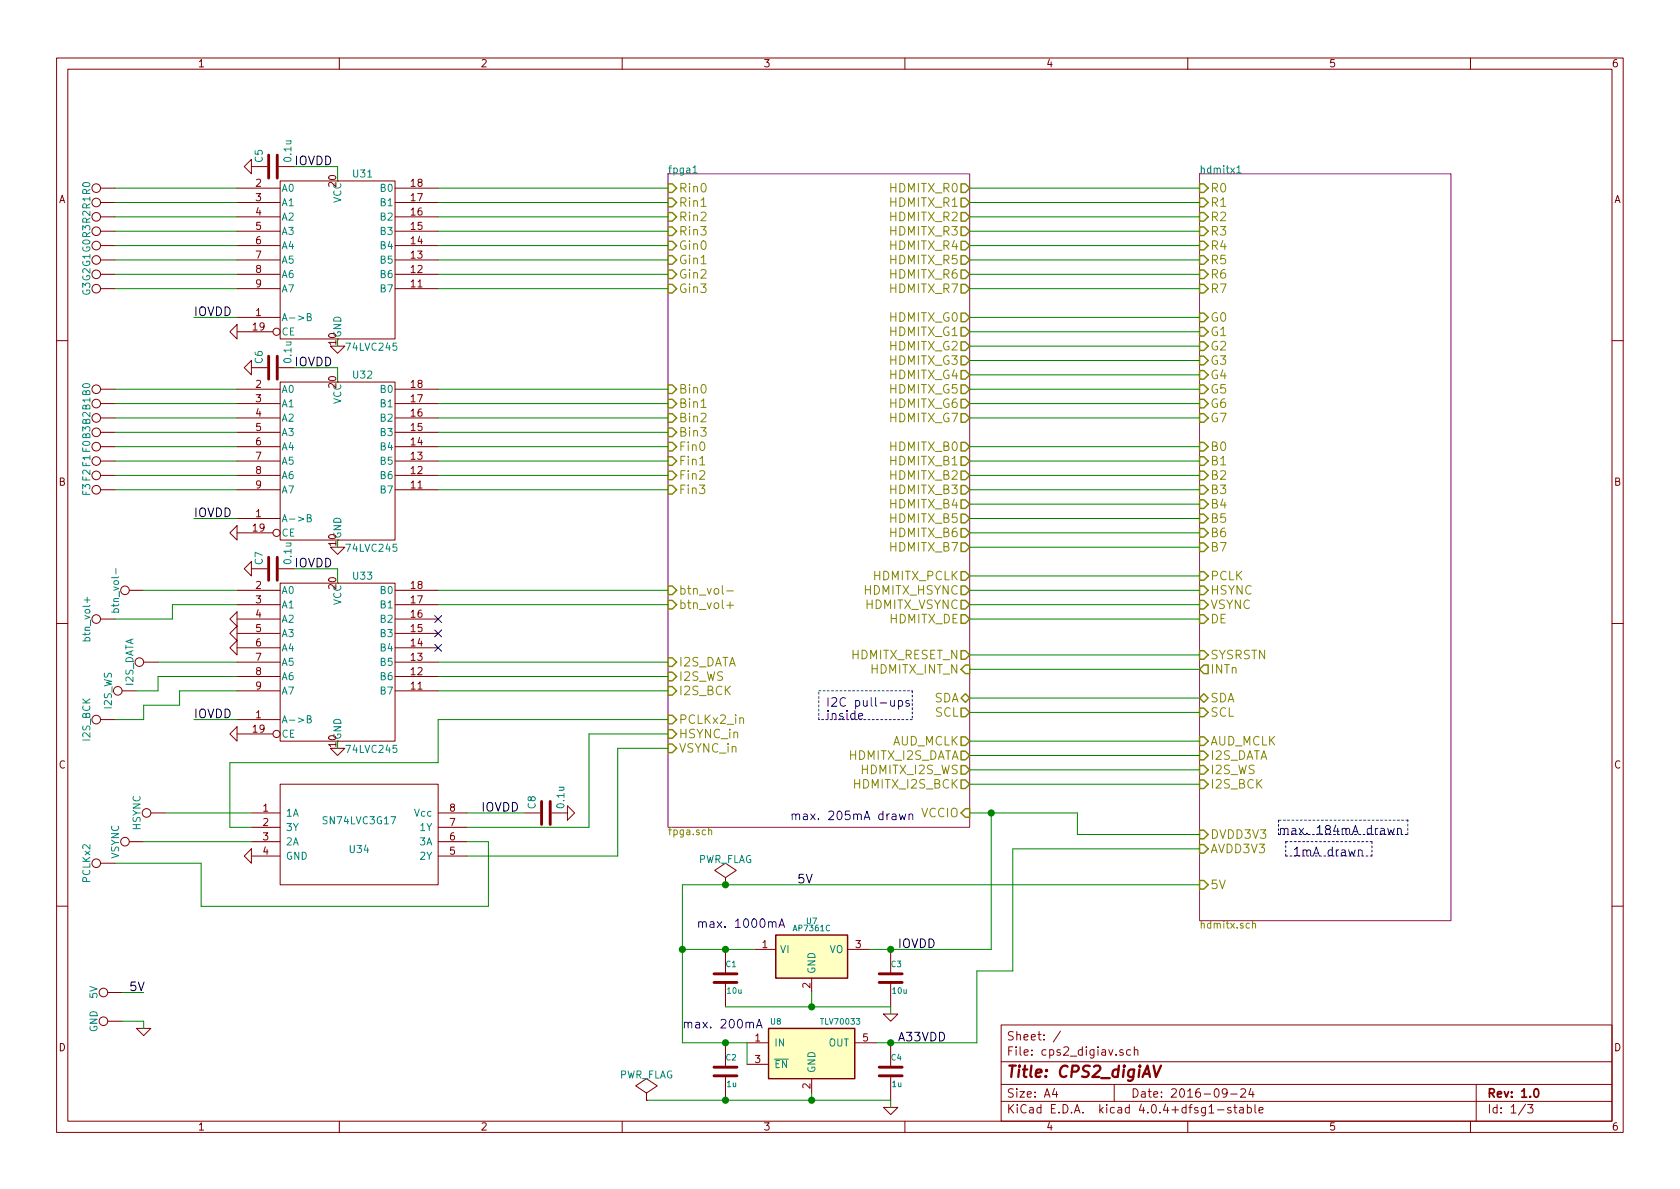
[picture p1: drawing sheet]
<svg xmlns="http://www.w3.org/2000/svg" width="297mm" height="210mm" viewBox="0 0 297 210" stroke-linecap="round" stroke-linejoin="round" font-family="sans-serif">
<g fill="none" stroke="#840000" stroke-width=".18">
<path d="M10 10.3h277v189.9h-277zM12 12.2h273v186.1h-273zM60 10.3v1.9M110 10.3v1.9M160 10.3v1.9M210 10.3v1.9M260 10.3v1.9M17.8 33.3h2.5M17.8 35.8h2.5M17.8 38.3h2.5M41.9 33.3h7.6M41.9 35.8h7.6"/>
<path d="M41.9 38.3h7.6M44.4 28.2v2.5l-1.2-1.2zM44.4 29.5h2.8M49.3 29.5h2.8M49.5 32h20.3v27.9h-20.3zM69.8 33.3h7.7M69.8 35.8h7.7M69.8 38.3h7.7M17.8 40.9h2.5M17.8 43.4h2.5M17.8 46h2.5M17.8 48.5h2.5"/>
<path d="M17.8 51h2.5M41.9 57.4v2.5l-1.3-1.2zM41.9 56.1h7.6M41.9 40.9h7.6M41.9 43.4h7.6M41.9 46h7.6M41.9 48.5h7.6M41.9 51h7.6M41.9 58.7h6.4M69.8 40.9h7.7M69.8 43.4h7.7M69.8 46h7.7"/>
<path d="M69.8 48.5h7.7M69.8 51h7.7M10 60.2h2M17.8 68.8h2.5M17.8 71.4h2.5M17.8 73.9h2.5M17.8 76.4h2.5M17.8 79h2.5M41.9 68.8h7.6M41.9 71.4h7.6M41.9 73.9h7.6M41.9 76.4h7.6"/>
<path d="M41.9 79h7.6M43.2 65l1.2-1.3v2.6zM44.4 65h2.8M49.3 65h2.8M49.5 67.6h20.3v27.9h-20.3zM58.4 61.2h2.6l-1.3 1.3zM69.8 68.8h7.7M69.8 71.4h7.7M69.8 73.9h7.7M69.8 76.4h7.7M69.8 79h7.7M285 60.2h2"/>
<path d="M17.8 81.5h2.5M17.8 84.1h2.5M17.8 86.6h2.5M40.6 94.2l1.3-1.2v2.5zM41.9 91.7h7.6M41.9 81.5h7.6M41.9 84.1h7.6M41.9 86.6h7.6M41.9 94.2h6.4M44.4 99.3v2.5l-1.2-1.2zM58.4 96.8h2.6l-1.3 1.2zM69.8 81.5h7.7"/>
<path d="M69.8 84.1h7.7M69.8 86.6h7.7M10 110.3h2M17.8 109.5h2.5M22.9 104.4h2.5M25.4 117.1h2.5M40.6 114.5l1.3-1.2v2.5zM40.6 112l1.3-1.3v2.6zM40.6 109.5l1.3-1.3v2.5zM41.9 104.4h7.6M41.9 106.9h7.6M41.9 109.5h7.6"/>
<path d="M41.9 112h7.6M41.9 114.5h7.6M41.9 117.1h7.6M41.9 119.6h7.6M44.4 100.6h2.8M49.3 100.6h2.8M49.5 103.1h20.3v28h-20.3zM69.8 104.4h7.7M69.8 106.9h7.7M69.8 109.5h7.7M69.8 112h7.7M69.8 114.5h7.7"/>
<path d="M69.8 117.1h7.7M69.8 119.6h7.7M285 110.3h2M17.8 127.2h2.5M21.6 122.2h2.5M40.6 129.8l1.3-1.3v2.6zM41.9 127.2h7.6M41.9 122.2h7.6M41.9 129.8h6.4M49.5 138.7h28v17.8h-28zM58.4 132.3h2.6l-1.3 1.3zM69.8 122.2h7.7"/>
<path d="M17.8 152.6h2.5M22.9 148.8h2.5M26.7 143.8h2.5M43.2 151.4l1.2-1.3v2.5zM44.4 143.8h5.1M44.4 146.3h5.1M44.4 148.8h5.1M44.4 151.4h5.1M77.5 143.8h5M77.5 146.3h5M77.5 148.8h5M77.5 151.4h5"/>
<path d="M92.7 143.8h2.8M97.5 143.8h2.8M100.3 142.5l1.3 1.3-1.3 1.2zM128.3 156.5h.1M128.3 155.2l1.9-1.3-1.9-1.3-1.9 1.3 1.9 1.3v1.3M10 160.2h2M19 175.5h2.6M128.3 167.9v4.3M128.3 173.7v4.3M133.3 167.9h3.9M143.5 173v2.5M149.9 167.9h3.8"/>
<path d="M156.2 179.3h2.5l-1.2 1.3zM157.5 167.9v4.3M157.5 173.7v4.3M285 160.2h2M19 180.6h2.6M24.1 181.9h2.6l-1.3 1.2zM60 198.3v1.9M110 198.3v1.9M114.3 194.6h.1M114.3 193.3l1.9-1.3-1.9-1.3-1.9 1.3 1.9 1.3v1.3M128.3 184.4v4.3M128.3 190.2v4.4"/>
<path d="M132.1 184.4h3.8M132.1 188.2h3.8M143.5 190.7v2.6M151.1 184.4h3.8M156.2 195.8h2.5l-1.2 1.3zM157.5 184.4v4.3M157.5 190.2v4.4M160 198.3v1.9M177 181.2h108v17.1h-108zM177 194.8h108M177 191.8h108M177 187.8h108"/>
<path d="M186.4 192.5l-.3 1h.9M186.8 193v1M187.5 182.3l-1.3 2M197 191.8v3M198.6 185.7a.37 .37 0 0 0-.6 .1v.2l.6 .2v.1l-.2 .3-.4-.1M199.9 185.7l-.4-.1-.3 .3 .1 .6 .2 .1 .4-.1M200.6 185.7l.2-.1 .3 .1 .1 .9M200.6 185.1v1.5M210 198.3v1.9M215.3 196.3h1.1M217 193.2l-.3 .3h-.3l-.3-.3v-.4l.2-.2 .4-.1 .2 .2a1.19 1.19 0 0 1-.2 1.2l-.4 .1M217.6 193.5h1.1"/>
<path d="M217.6 195.9a.37 .37 0 0 0-.6 .1l.1 .3 .5 .1 .1 .1-.2 .3-.5-.1M218.1 195.8h.6M218.3 195.3v1.3l.4 .2M219.2 195.9h.6v.9M219.4 192.7l.2-.2h.4l.2 .5-.9 1h.9M219.8 196.2l-.4 .1-.3 .2 .3 .3 .4-.1M220.5 195.9l.5-.1 .3 .3-.2 .6h-.6M220.5 195.3v1.5M221.2 192.5l-.4 1h.9M221.5 193v1M221.9 195.3v1.3l.2 .2M222.6 196.3l.7-.1v-.3l-.5-.1-.2 .2 .1 .7h.6"/>
<path d="M260 198.3v1.9M261 191.8v6.5M269.7 195.2l-1.2 2M270.1 195.3h.9l-.5 .6 .5 .1v.7l-.2 .1-.7-.1"/>
<circle cx="17" cy="38.3" r=".76"/>
<circle cx="17" cy="33.3" r=".76"/>
<circle cx="17" cy="35.8" r=".76"/>
<circle cx="17" cy="46" r=".76"/>
<circle cx="17" cy="48.5" r=".76"/>
<circle cx="17" cy="43.4" r=".76"/>
<circle cx="17" cy="40.9" r=".76"/>
<circle cx="17" cy="51" r=".76"/>
<circle cx="48.9" cy="58.7" r=".63"/>
<circle cx="17" cy="71.4" r=".76"/>
<circle cx="17" cy="79" r=".76"/>
<circle cx="17" cy="76.4" r=".76"/>
<circle cx="17" cy="68.8" r=".76"/>
<circle cx="17" cy="73.9" r=".76"/>
<circle cx="17" cy="81.5" r=".76"/>
<circle cx="17" cy="84.1" r=".76"/>
<circle cx="17" cy="86.6" r=".76"/>
<circle cx="48.9" cy="94.2" r=".63"/>
<circle cx="17" cy="109.5" r=".76"/>
<circle cx="22.1" cy="104.4" r=".76"/>
<circle cx="24.6" cy="117.1" r=".76"/>
<circle cx="17" cy="127.2" r=".76"/>
<circle cx="20.8" cy="122.2" r=".76"/>
<circle cx="48.9" cy="129.8" r=".63"/>
<circle cx="17" cy="152.6" r=".76"/>
<circle cx="22.1" cy="148.8" r=".76"/>
<circle cx="25.9" cy="143.8" r=".76"/>
<circle cx="18.3" cy="175.5" r=".76"/>
<circle cx="18.3" cy="180.6" r=".76"/>
</g>
<path d="M271.3 192.7l.3-.2a.81 .81 0 0 1 .5 .6 .81 .81 0 0 1-.2 .8l-.2 .1a.79 .79 0 0 1-.4-1.3z" fill="none" stroke="#840000" stroke-width=".3"/>
<path d="M204 188.4l.4 2 .9-2" fill="none" stroke="#840000" stroke-width=".41"/>
<g fill="none" stroke="#0000c2" stroke-width=".18">
<path d="M151.8 126.7l.7-.2v-.3h-.5l-.2 .2 .1 .7h.6M157.5 123.9v.8a.38 .38 0 0 0 .6 0M158.1 123.9v1M158.9 123.9a.48 .48 0 0 1 .6 .1v.7a.48 .48 0 0 1-.6 .1M158.9 123.9v1.5M160.7 123.9h-.3l-.3 .2 .1 .2 .5 .2v.3h-.6M159 143.9l.3 1.1 .3-.8 .3 .8 .2-1.1M160.7 144.1l.1-.1a.36 .36 0 0 1 .6 .2v.8M160.7 143.9v1.1M240.2 150.4h.1a.36 .36 0 0 1 .5 .1v.8M240.2 150.3v1M245.4 146.5l.2 1 .3-.7 .3 .7 .3-1"/>
<path d="M247.1 146.6h.1a.36 .36 0 0 1 .6 .1v.8M247.1 146.5v1M136.6 163.2a.35 .35 0 0 1 .3-.2 .35 .35 0 0 1 .3 .2v.8M137.7 164l.5-1.5 .5 1.5M137.8 163.6h.8M133.7 181.8l.5-1.5 .5 1.5M133.9 181.4h.7"/>
</g>
<path d="M118.1 30.7h53.3v115.6h-53.3zM212.1 30.7h44.4v132.1h-44.4z" fill="none" stroke="#840084" stroke-width=".18"/>
<path d="M122.5 29.7l.4-.4v1.3M122.5 30.6h.7M218.7 29.7l.3-.4v1.3M218.7 30.6h.7M54.3 56l.6-.1v-.4l-.6-.1v1.3h.5l.2-.1v-.3l-.2-.3M54.3 91.6l.6-.1v-.4l-.6-.1v1.3h.5l.2-.2v-.3l-.2-.2M15.4 105.6v1M20.5 100.5v1M54.3 127.1l.6-.1v-.3l-.6-.1v1.2h.5l.2-.1v-.3l-.2-.3" fill="none" stroke="#008484" stroke-width=".18"/>
<path d="M124 36.5h.8M124 72.1h.8M123.7 82.2h.9M128.5 104.5h1.2M128.5 107h1.2M129.1 106.4v1.2M130.8 127.1l.1-.1a.36 .36 0 0 1 .6 .1v.8M125.3 146.9l.2-.1h.3v.8M221.5 163.4l.1-.1h.3l.1 .8M221.5 162.9v1.2" fill="none" stroke="#848400" stroke-width=".18"/>
<g fill="none" stroke="#848400" stroke-width=".25">
<path d="M118.1 32.5h.8l.7 .8-.7 .7h-.8zM118.1 35h.8l.7 .8-.7 .8h-.8zM118.1 37.6h.8l.7 .7-.7 .8h-.8zM169.9 32.5h.8l.7 .8-.7 .7h-.8zM169.9 35h.8l.7 .8-.7 .8h-.8zM169.9 37.6h.8l.7 .7-.7 .8h-.8zM212.1 32.5h.8l.7 .8-.7 .7h-.8zM212.1 35h.8l.7 .8-.7 .8h-.8zM212.1 37.6h.8l.7 .7-.7 .8h-.8zM118.1 40.1h.8l.7 .8-.7 .8h-.8zM118.1 42.7h.8l.7 .7-.7 .8h-.8zM118.1 45.2h.8l.7 .8-.7 .7h-.8z"/>
<path d="M118.1 47.7h.8l.7 .8-.7 .8h-.8zM118.1 50.3h.8l.7 .7-.7 .8h-.8zM169.9 55.4h.8l.7 .7-.7 .8h-.8zM169.9 57.9h.8l.7 .8-.7 .7h-.8zM169.9 40.1h.8l.7 .8-.7 .8h-.8zM169.9 42.7h.8l.7 .7-.7 .8h-.8zM169.9 45.2h.8l.7 .8-.7 .7h-.8zM169.9 47.7h.8l.7 .8-.7 .8h-.8zM169.9 50.3h.8l.7 .7-.7 .8h-.8zM212.1 55.4h.8l.7 .7-.7 .8h-.8zM212.1 57.9h.8l.7 .8-.7 .7h-.8zM212.1 40.1h.8l.7 .8-.7 .8h-.8z"/>
<path d="M212.1 42.7h.8l.7 .7-.7 .8h-.8zM212.1 45.2h.8l.7 .8-.7 .7h-.8zM212.1 47.7h.8l.7 .8-.7 .8h-.8zM212.1 50.3h.8l.7 .7-.7 .8h-.8zM118.1 68.1h.8l.7 .7-.7 .8h-.8zM118.1 70.6h.8l.7 .8-.7 .7h-.8zM118.1 73.1h.8l.7 .8-.7 .8h-.8zM118.1 75.7h.8l.7 .7-.7 .8h-.8zM118.1 78.2h.8l.7 .8-.7 .8h-.8zM169.9 78.2h.8l.7 .8-.7 .8h-.8zM169.9 60.4h.8l.7 .8-.7 .8h-.8zM169.9 63h.8l.7 .7-.7 .8h-.8z"/>
<path d="M169.9 65.5h.8l.7 .8-.7 .8h-.8zM169.9 68.1h.8l.7 .7-.7 .8h-.8zM169.9 70.6h.8l.7 .8-.7 .7h-.8zM169.9 73.1h.8l.7 .8-.7 .8h-.8zM212.1 78.2h.8l.7 .8-.7 .8h-.8zM212.1 60.4h.8l.7 .8-.7 .8h-.8zM212.1 63h.8l.7 .7-.7 .8h-.8zM212.1 65.5h.8l.7 .8-.7 .8h-.8zM212.1 68.1h.8l.7 .7-.7 .8h-.8zM212.1 70.6h.8l.7 .8-.7 .7h-.8zM212.1 73.1h.8l.7 .8-.7 .8h-.8zM118.1 80.8h.8l.7 .7-.7 .8h-.8z"/>
<path d="M118.1 83.3h.8l.7 .8-.7 .7h-.8zM118.1 85.8h.8l.7 .8-.7 .8h-.8zM169.9 80.8h.8l.7 .7-.7 .8h-.8zM169.9 83.3h.8l.7 .8-.7 .7h-.8zM169.9 85.8h.8l.7 .8-.7 .8h-.8zM169.9 88.4h.8l.7 .7-.7 .8h-.8zM169.9 90.9h.8l.7 .8-.7 .8h-.8zM169.9 93.5h.8l.7 .7-.7 .8h-.8zM169.9 96h.8l.7 .8-.7 .7h-.8zM212.1 80.8h.8l.7 .7-.7 .8h-.8zM212.1 83.3h.8l.7 .8-.7 .7h-.8zM212.1 85.8h.8l.7 .8-.7 .8h-.8z"/>
<path d="M212.1 88.4h.8l.7 .7-.7 .8h-.8zM212.1 90.9h.8l.7 .8-.7 .8h-.8zM212.1 93.5h.8l.7 .7-.7 .8h-.8zM212.1 96h.8l.7 .8-.7 .7h-.8zM118.1 118.9h.8l.7 .7-.7 .8h-.8zM118.1 116.3h.8l.7 .8-.7 .8h-.8zM118.1 103.6h.8l.7 .8-.7 .8h-.8zM118.1 106.2h.8l.7 .7-.7 .8h-.8zM169.9 106.2h.8l.7 .7-.7 .8h-.8zM169.9 103.6h.8l.7 .8-.7 .8h-.8zM169.9 108.7h.8l.7 .8-.7 .7h-.8zM169.9 101.1h.8l.7 .7-.7 .8h-.8z"/>
<path d="M169.9 115.1h.8l.7 .7-.7 .8h-.8zM170.7 117.6h.7v1.5h-.7l-.8-.7zM212.1 108.7h.8l.7 .8-.7 .7h-.8zM212.1 103.6h.8l.7 .8-.7 .8h-.8zM212.1 106.2h.8l.7 .7-.7 .8h-.8zM212.1 101.1h.8l.7 .7-.7 .8h-.8zM212.1 115.1h.8l.7 .7-.7 .8h-.8zM212.9 117.6h.7v1.5h-.7l-.8-.7zM118.1 129h.8l.7 .8-.7 .8h-.8zM118.1 131.6h.8l.7 .7-.7 .8h-.8zM118.1 121.4h.8l.7 .8-.7 .7h-.8zM118.1 126.5h.8l.7 .7-.7 .8h-.8z"/>
<path d="M169.9 123.4l.8-.7 .7 .7-.7 .8zM169.9 125.2h.8l.7 .8-.7 .7h-.8zM169.9 130.3h.8l.7 .8-.7 .7h-.8zM169.9 132.8h.8l.7 .8-.7 .8h-.8zM169.9 135.4h.8l.7 .7-.7 .8h-.8zM169.9 137.9h.8l.7 .8-.7 .7h-.8zM212.1 123.4l.8-.7 .7 .7-.7 .8zM212.1 125.2h.8l.7 .8-.7 .7h-.8zM212.1 130.3h.8l.7 .8-.7 .7h-.8zM212.1 132.8h.8l.7 .8-.7 .8h-.8zM212.1 135.4h.8l.7 .7-.7 .8h-.8zM212.1 137.9h.8l.7 .8-.7 .7h-.8z"/>
<path d="M170.7 143h.7v1.5h-.7l-.8-.7zM212.1 146.8h.8l.7 .8-.7 .7h-.8zM212.1 149.3h.8l.7 .8-.7 .8h-.8zM212.1 155.7h.8l.7 .8-.7 .7h-.8z"/>
</g>
<g fill="#ffffc2" stroke="#ffffc2" stroke-width=".18">
<path d="M135.9 181.9h15.2v8.8h-15.2z"/>
<path d="M137.2 165.3h12.7v7.7h-12.7z"/>
</g>
<path d="M137.2 165.3h12.7v7.7h-12.7zM135.9 181.9h15.2v8.8h-15.2z" fill="none" stroke="#840000" stroke-width=".25"/>
<g fill="none" stroke="#840000" stroke-width=".51">
<path d="M47.5 27.4v4.1M49 27.4v4.1M47.5 63v4.1M49 63v4.1M47.5 98.5v4.1M49 98.5v4.1M95.8 141.7v4.1M97.3 141.7v4.1M126.2 173.7h4.1M126.2 172.2h4.1M155.4 173.7h4.1M155.4 172.2h4.1"/>
<path d="M126.2 190.2h4.1M126.2 188.7h4.1M155.4 190.2h4.1M155.4 188.7h4.1"/>
</g>
<path d="M76.9 108.9l1.2 1.2M76.9 111.4l1.2 1.2M76.9 113.9l1.2 1.3M78.1 108.9l-1.2 1.2M78.1 111.4l-1.2 1.2M78.1 113.9l-1.2 1.3" fill="none" stroke="#000084" stroke-width=".18"/>
<g fill="none" stroke="#008400" stroke-width=".18">
<path d="M20.3 33.3h21.6M20.3 35.8h21.6M20.3 38.3h21.6M52.1 29.5h7.6v2.5M77.5 33.3h40.6M77.5 35.8h40.6M77.5 38.3h40.6M171.4 33.3h40.7M171.4 35.8h40.7M171.4 38.3h40.7M20.3 40.9h21.6M20.3 43.4h21.6"/>
<path d="M20.3 46h21.6M20.3 48.5h21.6M20.3 51h21.6M34.3 56.1h7.6M77.5 40.9h40.6M77.5 43.4h40.6M77.5 46h40.6M77.5 48.5h40.6M77.5 51h40.6M171.4 40.9h40.7M171.4 43.4h40.7M171.4 46h40.7"/>
<path d="M171.4 48.5h40.7M171.4 51h40.7M171.4 56.1h40.7M171.4 58.7h40.7M20.3 68.8h21.6M20.3 71.4h21.6M20.3 73.9h21.6M20.3 76.4h21.6M20.3 79h21.6M52.1 65h7.6v2.6M77.5 68.8h40.6M77.5 71.4h40.6"/>
<path d="M77.5 73.9h40.6M77.5 76.4h40.6M77.5 79h40.6M171.4 68.8h40.7M171.4 71.4h40.7M171.4 73.9h40.7M171.4 61.2h40.7M171.4 63.7h40.7M171.4 66.3h40.7M171.4 79h40.7M20.3 81.5h21.6M20.3 84.1h21.6"/>
<path d="M20.3 86.6h21.6M34.3 91.7h7.6M77.5 81.5h40.6M77.5 84.1h40.6M77.5 86.6h40.6M171.4 81.5h40.7M171.4 84.1h40.7M171.4 86.6h40.7M171.4 89.1h40.7M171.4 91.7h40.7M171.4 94.2h40.7M171.4 96.8h40.7"/>
<path d="M25.4 104.4h16.5M27.9 117.1h14M41.9 106.9h-11.4v2.6h-10.2M41.9 119.6h-14v2.6h-3.8M52.1 100.6h7.6v2.5M77.5 104.4h40.6M77.5 106.9h40.6M77.5 117.1h40.6M77.5 119.6h40.6M171.4 101.8h40.7M171.4 104.4h40.7M171.4 106.9h40.7"/>
<path d="M171.4 109.5h40.7M171.4 115.8h40.7M171.4 118.4h40.7M34.3 127.2h7.6M41.9 122.2h-10.2v2.5h-6.3v2.5h-5.1M77.5 122.2h40.6M118.1 127.2h-40.6v7.7h-36.9v11.4h3.8M118.1 129.8h-14v16.5h-21.6M118.1 132.3h-8.9v19.1h-26.7M171.4 126h40.7M171.4 123.4h40.7M171.4 131.1h40.7"/>
<path d="M171.4 133.6h40.7M171.4 136.1h40.7M171.4 138.7h40.7M25.4 148.8h19M29.2 143.8h15.2M82.5 143.8h10.2M82.5 148.8h3.9v11.5h-50.8v-7.7h-15.3M171.4 143.8h19.1v3.8h21.6M175.3 143.8v24.1h-21.6M212.1 156.5h-91.5v27.9h11.5v3.8M212.1 150.1h-33v21.6h-6.4v12.7h-17.8M21.6 175.5h3.8"/>
<path d="M120.6 167.9h12.7M128.3 178h29.2v1.3M143.5 175.5v2.5M21.6 180.6h3.8v1.3M114.3 194.6h43.2v1.2M143.5 193.3v1.3"/>
</g>
<path d="M144.8 122.2h16.5M144.8 127.2v-5M161.3 122.2v5M161.3 127.2h-16.5M226.1 147.6h22.8M226.1 145v2.6M227.3 151.4h15.3M227.3 151.4v-2.6M227.3 148.8h15.3M242.6 148.8v2.6M248.9 145h-22.8M248.9 147.6v-2.6" fill="none" stroke="#0000c2" stroke-width=".18" stroke-dasharray=".3 .4"/>
<g fill="#008400" stroke="#008400" stroke-width=".25">
<circle cx="128.3" cy="184.4" r=".51"/>
<circle cx="157.5" cy="184.4" r=".51"/>
<circle cx="143.5" cy="194.6" r=".51"/>
<circle cx="128.3" cy="167.9" r=".51"/>
<circle cx="157.5" cy="167.9" r=".51"/>
<circle cx="143.5" cy="178" r=".51"/>
<circle cx="120.7" cy="167.9" r=".51"/>
<circle cx="128.3" cy="194.6" r=".51"/>
<circle cx="128.3" cy="156.5" r=".51"/>
<circle cx="175.3" cy="143.8" r=".51"/>
</g>
<text font-size="2.8" fill="#840000" x="178" y="190.5">Title: CPS2_digiAV</text>
<g font-size="2.1">
<text x="52.1" y="29.2">IOVDD</text>
<text x="34.3" y="55.9">IOVDD</text>
<text x="52.1" y="64.8">IOVDD</text>
<text x="34.3" y="91.4">IOVDD</text>
<text x="52.1" y="100.3">IOVDD</text>
<text x="34.3" y="127">IOVDD</text>
<text x="85.1" y="143.5">IOVDD</text>
<text x="141" y="156.2">5V</text>
<text x="158.7" y="167.6">IOVDD</text>
<text x="22.9" y="175.3">5V</text>
<text x="158.7" y="184.1">A33VDD</text>
</g>
<g font-size="2.1" fill="#848400">
<text x="120" y="34">Rin0</text>
<text x="157.5" y="34">HDMITX_R0</text>
<text x="214" y="34">R0</text>
<text x="120" y="36.6">Rin1</text>
<text x="120" y="39.1">Rin2</text>
<text x="120" y="41.7">Rin3</text>
<text x="157.5" y="36.6">HDMITX_R1</text>
<text x="157.5" y="39.1">HDMITX_R2</text>
<text x="157.5" y="41.7">HDMITX_R3</text>
<text x="214" y="36.6">R1</text>
<text x="214" y="39.1">R2</text>
<text x="214" y="41.7">R3</text>
<text x="120" y="44.2">Gin0</text>
<text x="120" y="46.7">Gin1</text>
<text x="157.5" y="44.2">HDMITX_R4</text>
<text x="157.5" y="46.7">HDMITX_R5</text>
<text x="214" y="44.2">R4</text>
<text x="214" y="46.7">R5</text>
<text x="120" y="49.3">Gin2</text>
<text x="120" y="51.8">Gin3</text>
<text x="157.5" y="49.3">HDMITX_R6</text>
<text x="157.5" y="51.8">HDMITX_R7</text>
<text x="214" y="49.3">R6</text>
<text x="214" y="51.8">R7</text>
<text x="157.4" y="56.9">HDMITX_G0</text>
<text x="157.4" y="59.4">HDMITX_G1</text>
<text x="214" y="56.9">G0</text>
<text x="214" y="59.4">G1</text>
<text x="157.4" y="62">HDMITX_G2</text>
<text x="157.4" y="64.5">HDMITX_G3</text>
<text x="214" y="62">G2</text>
<text x="214" y="64.5">G3</text>
<text x="120" y="69.6">Bin0</text>
<text x="157.4" y="67.1">HDMITX_G4</text>
<text x="157.4" y="69.6">HDMITX_G5</text>
<text x="214" y="67.1">G4</text>
<text x="214" y="69.6">G5</text>
<text x="120" y="72.1">Bin1</text>
<text x="120" y="74.7">Bin2</text>
<text x="120" y="77.2">Bin3</text>
<text x="157.4" y="72.1">HDMITX_G6</text>
<text x="157.4" y="74.7">HDMITX_G7</text>
<text x="214" y="72.1">G6</text>
<text x="214" y="74.7">G7</text>
<text x="120" y="79.8">Fin0</text>
<text x="120" y="82.3">Fin1</text>
<text x="157.5" y="79.8">HDMITX_B0</text>
<text x="157.5" y="82.3">HDMITX_B1</text>
<text x="214" y="79.8">B0</text>
<text x="214" y="82.3">B1</text>
<text x="120" y="84.8">Fin2</text>
<text x="120" y="87.4">Fin3</text>
<text x="157.5" y="84.8">HDMITX_B2</text>
<text x="157.5" y="87.4">HDMITX_B3</text>
<text x="157.5" y="89.9">HDMITX_B4</text>
<text x="214" y="84.8">B2</text>
<text x="214" y="87.4">B3</text>
<text x="214" y="89.9">B4</text>
<text x="157.5" y="92.5">HDMITX_B5</text>
<text x="157.5" y="95">HDMITX_B6</text>
<text x="214" y="92.5">B5</text>
<text x="214" y="95">B6</text>
<text x="157.5" y="97.5">HDMITX_B7</text>
<text x="214" y="97.5">B7</text>
<text x="120" y="105.2">btn_vol-</text>
<text x="120" y="107.7">btn_vol+</text>
<text x="152.8" y="105.2">HDMITX_HSYNC</text>
<text x="152.9" y="107.7">HDMITX_VSYNC</text>
<text x="154.4" y="102.6">HDMITX_PCLK</text>
<text x="214" y="105.2">HSYNC</text>
<text x="214" y="107.7">VSYNC</text>
<text x="214" y="102.6">PCLK</text>
<text x="157.3" y="110.2">HDMITX_DE</text>
<text x="214" y="110.2">DE</text>
<text x="120" y="117.9">I2S_DATA</text>
<text x="150.4" y="116.6">HDMITX_RESET_N</text>
<text x="154.1" y="119.1">HDMITX_INT_N</text>
<text x="214" y="116.6">SYSRSTN</text>
<text x="214" y="119.1">INTn</text>
<text x="120" y="122.9">I2S_BCK</text>
<text x="120" y="120.4">I2S_WS</text>
<text x="165" y="124.2">SDA</text>
<text x="214" y="124.2">SDA</text>
<text x="120" y="130.6">HSYNC_in</text>
<text x="120" y="128">PCLKx2_in</text>
<text x="157.6" y="131.8">AUD_MCLK</text>
<text x="165.3" y="126.7">SCL</text>
<text x="214" y="126.7">SCL</text>
<text x="214" y="131.8">AUD_MCLK</text>
<text x="120" y="133.1">VSYNC_in</text>
<text x="149.9" y="134.4">HDMITX_I2S_DATA</text>
<text x="152.4" y="136.9">HDMITX_I2S_WS</text>
<text x="214" y="134.4">I2S_DATA</text>
<text x="214" y="136.9">I2S_WS</text>
<text x="151.2" y="139.4">HDMITX_I2S_BCK</text>
<text x="214" y="139.4">I2S_BCK</text>
<text x="162.8" y="144.5">VCCIO</text>
<text x="214" y="148.3">DVDD3V3</text>
<text x="214" y="150.9">AVDD3V3</text>
<text x="214" y="157.2">5V</text>
</g>
<g font-size="2.1" fill="#0000c2">
<text x="146" y="125">I2C pull-ups</text>
<text x="146" y="127.2">inside</text>
<text x="139.7" y="145">max. 205mA drawn</text>
<text x="226.1" y="147.6">max. 184mA drawn</text>
<text x="228.6" y="151.4">1mA drawn</text>
<text x="123.2" y="164.1">max. 1000mA</text>
<text x="120.6" y="181.9">max. 200mA</text>
</g>
<g font-size="2.1" fill="#840000">
<text x="178" y="184">Sheet: /</text>
<text x="178" y="186.7">File: cps2_digiav.sch</text>
<text x="178" y="196.9">KiCad E.D.A. kicad 4.0.4+dfsg1-stable</text>
<text x="178" y="194.1">Size: A4</text>
<text x="200" y="194.1">Date: 2016-09-24</text>
<text x="263" y="194.1">Rev: 1.0</text>
<text x="263" y="196.9">Id: 1/3</text>
</g>
<g font-size="1.8" fill="#840000">
<text x="35" y="11.9">1</text>
<text x="85" y="11.9">2</text>
<text x="135" y="11.9">3</text>
<text x="185" y="11.9">4</text>
<text x="235" y="11.9">5</text>
<text x="285" y="11.9">6</text>
<text x="10.4" y="35.9">A</text>
<text x="45.2" y="33">2</text>
<text x="45.2" y="35.6">3</text>
<text x="59.4" y="33" transform="rotate(-90 59.4 33)">20</text>
<text x="72.7" y="35.6">17</text>
<text x="72.7" y="33">18</text>
<text x="285.4" y="35.9">A</text>
<text x="45.2" y="38.1">4</text>
<text x="45.2" y="40.6">5</text>
<text x="72.7" y="40.6">15</text>
<text x="72.7" y="38.1">16</text>
<text x="45.2" y="43.2">6</text>
<text x="45.2" y="45.7">7</text>
<text x="72.7" y="45.7">13</text>
<text x="72.7" y="43.2">14</text>
<text x="45.2" y="48.3">8</text>
<text x="45.2" y="50.8">9</text>
<text x="72.7" y="50.8">11</text>
<text x="72.7" y="48.3">12</text>
<text x="44.8" y="58.4">19</text>
<text x="45.2" y="55.9">1</text>
<text x="45.2" y="68.6">2</text>
<text x="45.2" y="71.1">3</text>
<text x="59.4" y="68.5" transform="rotate(-90 59.4 68.5)">20</text>
<text x="72.7" y="71.1">17</text>
<text x="72.7" y="68.6">18</text>
<text x="45.2" y="73.7">4</text>
<text x="45.2" y="76.2">5</text>
<text x="72.7" y="76.2">15</text>
<text x="72.7" y="73.7">16</text>
<text x="45.2" y="78.7">6</text>
<text x="45.2" y="81.3">7</text>
<text x="45.2" y="83.8">8</text>
<text x="72.7" y="83.8">12</text>
<text x="72.7" y="81.3">13</text>
<text x="72.7" y="78.7">14</text>
<text x="10.4" y="85.9">B</text>
<text x="45.2" y="86.4">9</text>
<text x="72.7" y="86.4">11</text>
<text x="285.4" y="85.9">B</text>
<text x="44.8" y="94">19</text>
<text x="45.2" y="91.4">1</text>
<text x="45.2" y="104.1">2</text>
<text x="45.2" y="106.7">3</text>
<text x="59.4" y="104.1" transform="rotate(-90 59.4 104.1)">20</text>
<text x="72.7" y="106.7">17</text>
<text x="72.7" y="104.1">18</text>
<text x="45.2" y="109.2">4</text>
<text x="45.2" y="111.8">5</text>
<text x="72.7" y="111.8">15</text>
<text x="72.7" y="109.2">16</text>
<text x="45.2" y="114.3">6</text>
<text x="45.2" y="116.8">7</text>
<text x="45.2" y="119.4">8</text>
<text x="72.7" y="119.4">12</text>
<text x="72.7" y="116.8">13</text>
<text x="72.7" y="114.3">14</text>
<text x="45.2" y="121.9">9</text>
<text x="72.7" y="121.9">11</text>
<text x="44.8" y="129.5">19</text>
<text x="45.2" y="127">1</text>
<text x="10.4" y="135.9">C</text>
<text x="285.4" y="135.9">C</text>
<text x="46.5" y="143.5">1</text>
<text x="79.5" y="143.5">8</text>
<text x="46.5" y="146">2</text>
<text x="46.5" y="148.6">3</text>
<text x="79.5" y="148.6">6</text>
<text x="79.5" y="146">7</text>
<text x="46.5" y="151.1">4</text>
<text x="79.5" y="151.1">5</text>
<text x="134.8" y="167.6">1</text>
<text x="151.3" y="167.6">3</text>
<text x="143.3" y="174.7" transform="rotate(-90 143.3 174.7)">2</text>
<text x="10.4" y="185.9">D</text>
<text x="133.5" y="184.1">1</text>
<text x="152.6" y="184.1">5</text>
<text x="285.4" y="185.9">D</text>
<text x="133.5" y="188">3</text>
<text x="143.3" y="192.5" transform="rotate(-90 143.3 192.5)">2</text>
<text x="35" y="199.9">1</text>
<text x="85" y="199.9">2</text>
<text x="135" y="199.9">3</text>
<text x="185" y="199.9">4</text>
<text x="235" y="199.9">5</text>
<text x="285" y="199.9">6</text>
</g>
<g font-size="1.8" fill="#008484">
<text x="46.4" y="28.7" transform="rotate(-90 46.4 28.7)">C5</text>
<text x="51.5" y="28.5" transform="rotate(-90 51.5 28.5)">0.1u</text>
<text x="49.8" y="33.9">A0</text>
<text x="60.3" y="36" transform="rotate(-90 60.3 36)">VCC</text>
<text x="62.5" y="31.4">U31</text>
<text x="67.3" y="33.9">B0</text>
<text x="118.1" y="30.6">fpga1</text>
<text x="212.1" y="30.6">hdmitx1</text>
<text x="49.8" y="36.4">A1</text>
<text x="49.8" y="39">A2</text>
<text x="49.8" y="41.5">A3</text>
<text x="67.3" y="41.5">B3</text>
<text x="67.3" y="39">B2</text>
<text x="67.3" y="36.4">B1</text>
<text x="49.8" y="44.1">A4</text>
<text x="49.8" y="46.6">A5</text>
<text x="67.3" y="46.6">B5</text>
<text x="67.3" y="44.1">B4</text>
<text x="16" y="52.2" transform="rotate(-90 16 52.2)">G3G2G1G0R3R2R1R0</text>
<text x="49.8" y="49.1">A6</text>
<text x="49.8" y="51.7">A7</text>
<text x="67.3" y="51.7">B7</text>
<text x="67.3" y="49.1">B6</text>
<text x="49.8" y="56.8">A-&gt;B</text>
<text x="49.8" y="59.3">CE</text>
<text x="60.3" y="59.7" transform="rotate(-90 60.3 59.7)">GND</text>
<text x="46.4" y="64.3" transform="rotate(-90 46.4 64.3)">C6</text>
<text x="51.5" y="64" transform="rotate(-90 51.5 64)">0.1u</text>
<text x="61.5" y="62">74LVC245</text>
<text x="49.8" y="69.5">A0</text>
<text x="60.3" y="71.5" transform="rotate(-90 60.3 71.5)">VCC</text>
<text x="62.5" y="66.9">U32</text>
<text x="67.3" y="69.5">B0</text>
<text x="49.8" y="72">A1</text>
<text x="49.8" y="74.5">A2</text>
<text x="49.8" y="77.1">A3</text>
<text x="67.3" y="77.1">B3</text>
<text x="67.3" y="74.5">B2</text>
<text x="67.3" y="72">B1</text>
<text x="49.8" y="79.6">A4</text>
<text x="49.8" y="82.2">A5</text>
<text x="67.3" y="82.2">B5</text>
<text x="67.3" y="79.6">B4</text>
<text x="16" y="87.6" transform="rotate(-90 16 87.6)">F3 F2 F1 F0 B3 B2 B1 B0</text>
<text x="49.8" y="84.7">A6</text>
<text x="49.8" y="87.2">A7</text>
<text x="67.3" y="87.2">B7</text>
<text x="67.3" y="84.7">B6</text>
<text x="49.8" y="92.3">A-&gt;B</text>
<text x="49.8" y="94.9">CE</text>
<text x="60.3" y="95.2" transform="rotate(-90 60.3 95.2)">GND</text>
<text x="46.4" y="99.8" transform="rotate(-90 46.4 99.8)">C7</text>
<text x="51.5" y="99.6" transform="rotate(-90 51.5 99.6)">0.1u</text>
<text x="61.5" y="97.6">74LVC245</text>
<text x="21" y="107.8" transform="rotate(-90 21 107.8)">btn_vol-</text>
<text x="49.8" y="105">A0</text>
<text x="49.8" y="107.6">A1</text>
<text x="60.3" y="107.1" transform="rotate(-90 60.3 107.1)">VCC</text>
<text x="62.5" y="102.5">U33</text>
<text x="67.3" y="107.6">B1</text>
<text x="67.3" y="105">B0</text>
<text x="16" y="113.1" transform="rotate(-90 16 113.1)">btn_vol+</text>
<text x="49.8" y="110.1">A2</text>
<text x="49.8" y="112.6">A3</text>
<text x="67.3" y="112.6">B3</text>
<text x="67.3" y="110.1">B2</text>
<text x="49.8" y="115.2">A4</text>
<text x="49.8" y="117.7">A5</text>
<text x="67.3" y="117.7">B5</text>
<text x="67.3" y="115.2">B4</text>
<text x="19.8" y="125.4" transform="rotate(-90 19.8 125.4)">I2S_WS</text>
<text x="23.6" y="121.4" transform="rotate(-90 23.6 121.4)">I2S_DATA</text>
<text x="49.8" y="120.3">A6</text>
<text x="49.8" y="122.8">A7</text>
<text x="67.3" y="122.8">B7</text>
<text x="67.3" y="120.3">B6</text>
<text x="16" y="131" transform="rotate(-90 16 131)">I2S_BCK</text>
<text x="49.8" y="127.9">A-&gt;B</text>
<text x="49.8" y="130.4">CE</text>
<text x="60.3" y="130.8" transform="rotate(-90 60.3 130.8)">GND</text>
<text x="61.5" y="133.1">74LVC245</text>
<text x="94.7" y="143" transform="rotate(-90 94.7 143)">C8</text>
<text x="99.8" y="142.8" transform="rotate(-90 99.8 142.8)">0.1u</text>
<text x="24.8" y="146.8" transform="rotate(-90 24.8 146.8)">HSYNC</text>
<text x="50.5" y="144.4">1A</text>
<text x="50.5" y="146.9">3Y</text>
<text x="50.5" y="149.5">2A</text>
<text x="57.4" y="145.7">SN74LVC3G17</text>
<text x="73.3" y="144.4">Vcc</text>
<text x="74.2" y="149.5">3A</text>
<text x="74.3" y="146.9">1Y</text>
<text x="21" y="151.9" transform="rotate(-90 21 151.9)">VSYNC</text>
<text x="50.5" y="152">GND</text>
<text x="61.9" y="150.8">U34</text>
<text x="74.3" y="152">2Y</text>
<text x="123.3" y="152.6">PWR_FLAG</text>
<text x="16" y="156" transform="rotate(-90 16 156)">PCLKx2</text>
<text x="137.9" y="168.5">VI</text>
<text x="144.1" y="172.2" transform="rotate(-90 144.1 172.2)">GND</text>
<text x="146.5" y="168.5">VO</text>
<text x="17.2" y="176.5" transform="rotate(-90 17.2 176.5)">5V</text>
<text x="17.2" y="182.5" transform="rotate(-90 17.2 182.5)">GND</text>
<text x="136.9" y="185">IN</text>
<text x="146.4" y="185">OUT</text>
<text x="109.3" y="190.7">PWR_FLAG</text>
<text x="136.9" y="188.8">EN</text>
<text x="144.1" y="189.7" transform="rotate(-90 144.1 189.7)">GND</text>
</g>
<g font-size="1.8" fill="#008400">
<text x="59.4" y="60.9" transform="rotate(-90 59.4 60.9)">10</text>
<text x="59.4" y="96.5" transform="rotate(-90 59.4 96.5)">10</text>
<text x="59.4" y="132" transform="rotate(-90 59.4 132)">10</text>
</g>
<g font-size="1.8" fill="#848400">
<text x="118.1" y="147.7">fpga.sch</text>
<text x="212.1" y="164.2">hdmitx.sch</text>
</g>
<g font-size="1.4" fill="#008484">
<text x="140.4" y="164.7">AP7361C</text>
<text x="142.6" y="163.4">U7</text>
<text x="128.4" y="171">C1</text>
<text x="157.6" y="171">C3</text>
<text x="128.6" y="175.7">10u</text>
<text x="157.8" y="175.7">10u</text>
<text x="136.3" y="181.2">U8</text>
<text x="145.3" y="181.2">TLV70033</text>
<text x="128.4" y="187.5">C2</text>
<text x="157.6" y="187.5">C4</text>
<text x="128.5" y="192.2">1u</text>
<text x="157.8" y="192.2">1u</text>
</g>
</svg>
